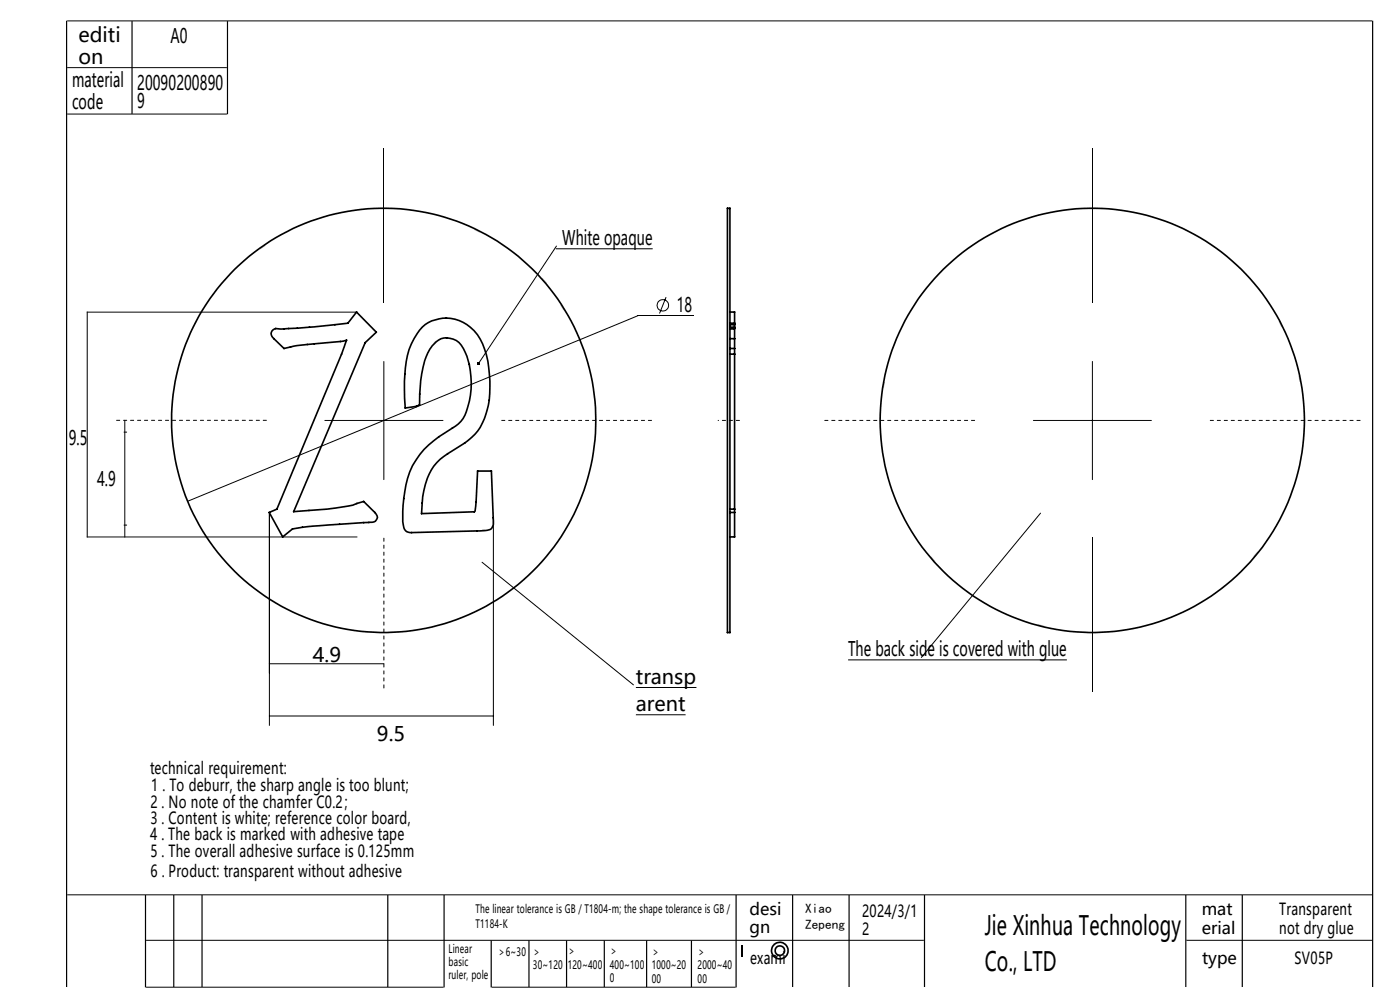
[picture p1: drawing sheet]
<svg xmlns="http://www.w3.org/2000/svg" width="297mm" height="210mm" viewBox="0 0 297 210" stroke-linecap="round" stroke-linejoin="round" font-family="sans-serif">
<g fill="#000">
<path d="M118 52.1l.1 .2-16.7 24.9zM123 72l12.5-5.1-12.4 5.3zM26.4 89.1l.2 .1-.1 24.8zM39.8 106.3l83.4-34.3-83.3 34.4zM220.7 108.8l.1 .1-25.4 30.6zM102.2 119.2l32.3 26.1z"/>
<path d="M139.5 64.8a1.11 1.11 0 0 0 2.2 0 1.11 1.11 0 0 0-2.2 0zM139.3 64.8a1.32 1.32 0 0 1 2.6 0 1.32 1.32 0 0 1-2.6 0zM141.2 63l.2 .1-1.4 3.4h-.2z"/>
<path d="M55.8 89.1l.8 .1-.7 .1zM54.3 89.1l.8 .1-.7 .1zM52.8 89.1l.8 .1-.7 .1zM51.3 89.1l.9 .1-.8 .1zM49.9 89.1l.8 .1-.8 .1zM48.4 89.1l.8 .1-.7 .1zM46.9 89.1l.8 .1-.7 .1zM45.4 89.1l.8 .1-.7 .1zM43.9 89.1l.8 .1-.7 .1zM42.5 89.1l.8 .1-.8 .1zM41 89.1l.8 .1-.8 .1zM39.5 89.1l.8 .1-.7 .1zM38 89.1l.8 .1-.7 .1zM36.5 89.1l.8 .1-.7 .1zM35 89.1l.9 .1-.8 .1zM33.6 89.1l.8 .1-.8 .1zM32.1 89.1l.8 .1-.7 .1zM30.6 89.1l.8 .1-.7 .1zM29.1 89.1l.8 .1-.7 .1zM27.6 89.1l.9 .1-.8 .1zM26.2 89.1l.8 .1-.8 .1zM24.7 89.1l.8 .1-.8 .1z"/>
<path d="M81.4 76.6l.1 .1-.1 12.6zM68.9 89.1l12.6 .1-12.6 .1zM81.4 89.1l.1 .1-.1 12.6zM81.4 89.1l12.7 .1-12.7 .1z"/>
<path d="M85.8 86.4l2.5-.4 .2 .2-.1 .2-2.4 .3-.2-.1zM85.8 79.2l.2-.1 .1 .2-.1 3.2 .1 4-.2 .2a30.8 30.8 0 0 1-.1-7.5zM89.4 69.3a7 7 0 0 1 5.4-1.9l-.1 .2-1.5 .2-1.6 .4-1.3 .8-1.1 1.1-1.2 1.8-1 2.3-.6 2.5-.3 2.6-.3 .1a15 15 0 0 1 3.6-10.1zM94.6 67.4a8.7 8.7 0 0 1 8.3 6.5 25.4 25.4 0 0 1 1 11.1l-.3-.1 .2-4.1-.5-4.1-.7-2.7-.9-2-1.2-1.7-1.6-1.3-2.4-1.1-1.9-.3zM103.7 84.8l.2-.1a11.8 11.8 0 0 1-5.4 9.5l-.1-.3 2.2-1.9 1.1-1.5 .9-1.8zM94.8 96.1l3.7-2.3 .2 .1v.2l-3.6 2.3h-.2zM92.5 98l1.6-1.3 .8-.6 .2 .1v.2l-2.3 1.8-1.1 1.6-1.3 3-.5 2.6-.2 1.3-.2 .1a14.4 14.4 0 0 1 3-8.8zM89.4 106.6l.2-.1 .1 .2-.1 2.3-.2 .1-.1-.2zM89.3 108.8l11.3-.4 .2 .2-.2 .1-11.2 .4-.1-.1zM100.9 106.4l.3 .1-.1 1.1-.1 .8-.4 .3-.2-.2 .2-.2zM101.2 99.8h.2l.1 .1-.3 6.6-.2 .2-.2-.2zM101.2 99.8l3-.1 .2 .2-.2 .2h-2.9zM104.1 99.8l.3 .1 .4 9.9-.2 .2-.1-.2zM101.1 112.5l2.3-.2 .7-.2 .4-.8v-1.5l.1-.1a2.08 2.08 0 0 1-.1 2.3 2.08 2.08 0 0 1-2.2 .8h-1.1zM87.2 112.8l14-.4 .2 .2-.2 .2-13.9 .4-.2-.2zM85.5 105.7l.2-.1 .1 .2-.2 4.8 .2 1.3 .6 .7 1 .2 .1 .3a1.66 1.66 0 0 1-2.1-1.7l-.1-2.9zM89.8 95.2l2.1-1.8 1.1-.9 .2 .1v.2l-3.1 2.7-2.4 3.3-1.1 2.7-.8 4.3-.3 .1a17.4 17.4 0 0 1 4.3-10.7zM93 92.5l2.9-1.8h.2l-.1 .3-2.8 1.8h-.2zM99.4 77.2h.2a17.1 17.1 0 0 1-1.2 11.7 5.6 5.6 0 0 1-2.5 2.1l-.1-.3 1.3-.9 1-1.1 .7-1.4 .6-2.3 .4-3.8zM94.6 71.5a4.2 4.2 0 0 1 4.3 3.2l.8 2.6-.1 .2-.2-.1-.5-1.8-1.2-2.3-1-.9-2-.6zM91.6 73.2a3.4 3.4 0 0 1 3.3-1.6l-.1 .2-1.1 .2-1 .6-.9 .8-.9 1.5-.6 1.6-.4 1.4-.5 2.8-.2 2.9-.3 .1a21.5 21.5 0 0 1 2.1-9.7zM88.9 83.5l.2-.1 .1 .2v2.3l-.2 .2-.2-.2zM88.2 86.1l.8-.4 .2 .2-.8 .5-.2-.1zM77.3 72.6l.2-.1 .1 .3-15.1 35.8-.3 .1-.1-.2zM62.2 108.4l3.3-.3 .2 .2-.1 .2-3.3 .2-.2-.1zM65.4 108.2l5.9-.6 3.5-.6 .9-.4 .2 .3a7.4 7.4 0 0 1-3.7 .9l-2.8 .4-3.8 .3-.2-.1zM75.6 106.7l1.5-.5 .2 .1-.1 .2-1.4 .5-.2-.1zM77 106.3h.3l2.3 2.3v.2h-.2l-2.4-2.3zM79.4 108.6l.1-.1a1.3 1.3 0 0 1 .7 1.7 1.3 1.3 0 0 1-1.6 .8h-.4l-.1-.3 1.4-.2 .4-.7-.5-1zM77 110.7h1.2l.2 .1-.1 .2h-1.1l-.2-.1zM71.9 111.1l5.2-.4 .2 .1-.1 .2-5.2 .4-.1-.1zM64.1 111.7l5.7-.5 2.2-.2 .2 .2-.2 .2-7.8 .6-.2-.1zM61.9 112.1l2.2-.4 .2 .1-.1 .2-2.1 .4-.2-.1zM59.9 113.8l2-1.7h.3v.2l-2.1 1.7h-.3zM57 108.6h.3l2.8 5.2v.2h-.3l-2.8-5.2zM57 108.6l1.7-.8 .2 .1-.1 .3-1.6 .7-.2-.1zM72.3 75h.2l.1 .2-13.7 32.9-.2 .1-.1-.3zM73.4 72.1l.2-.1 .1 .2-1.1 3-.2 .1-.1-.2zM72.1 72.3l1.4-.3 .2 .2-.1 .1-1.4 .3-.1-.1zM66.6 72.8l5.6-.5 .2 .1-.2 .2-5.5 .5-.2-.1zM65.1 72.9l1.6-.1 .1 .1-.1 .2-1.5 .2-.2-.2zM60.1 73.8l1.5-.4 .2 .2-.1 .2-1.4 .3-.2-.1zM58 71.7h.2l2.2 2.1v.2l-.3 .1-2.1-2.1zM57.6 70.1l.5-.5 .4-.1 .2 .1-.1 .2-.7 .5-.2 .4 .1 .6 .5 .5-.2 .2a1.36 1.36 0 0 1-.5-1.9zM58.4 69.6h1.9l.1 .2-.5 .2-1.1-.1-.4-.1zM60.1 69.6l1.1-.1 .2 .2-.1 .2h-1l-.2-.1zM61.1 69.6l2-.2 .2 .2-.2 .2-1.9 .1-.1-.1zM63 69.5l2.6-.3 .2 .2-.1 .2-2.6 .2-.2-.1zM65.5 69.3l5.5-.6 .2 .2-.1 .2-4.4 .4-1.1 .1zM70.9 68.8l2.9-.4 .2 .1-.2 .2-2.7 .4-.2-.1zM75.5 66.1h.2l.1 .2-1.9 2.4h-.2v-.2zM75.5 66.1h.3l4.2 4.2v.3h-.3l-4.2-4.3zM77.4 72.6l2.3-2.3h.3v.3l-2.4 2.2h-.3zM61.5 73.5l1.7-.4 2-.2 .2 .2-.2 .2-3.5 .5-.2-.1zM36.6 89.2a44.8 44.8 0 0 0 89.6 0 44.8 44.8 0 0 0-89.6 0zM36.2 89.2a45.2 45.2 0 0 1 90.4 0 45.2 45.2 0 0 1-90.4 0z"/>
<path d="M106.4 89.1l.8 .1-.7 .1zM107.9 89.1l.8 .1-.8 .1zM109.3 89.1l.9 .1-.8 .1zM110.8 89.1l.8 .1-.7 .1zM112.3 89.1l.8 .1-.7 .1zM113.8 89.1l.8 .1-.7 .1zM115.3 89.1l.8 .1-.8 .1zM116.7 89.1l.9 .1-.8 .1zM118.2 89.1l.8 .1-.7 .1zM119.7 89.1l.8 .1-.7 .1zM121.2 89.1l.8 .1-.7 .1zM122.7 89.1l.8 .1-.8 .1zM124.2 89.1l.8 .1-.8 .1zM125.6 89.1l.9 .1-.8 .1zM127.1 89.1l.8 .1-.7 .1zM128.6 89.1l.8 .1-.7 .1zM130.1 89.1l.8 .1-.7 .1zM131.6 89.1l.8 .1-.8 .1zM133 89.1l.9 .1-.8 .1zM134.5 89.1l.8 .1-.7 .1zM136 89.1l.8 .1-.7 .1zM137.5 89.1l.8 .1-.7 .1z"/>
<path d="M156.2 89.1l.8 .1-.8 .1zM154.7 89.1l.8 .1-.8 .1zM153.2 89.1l.8 .1-.7 .1zM152.3 89.2a.12 .12 0 0 1 .2 0 .12 .12 0 0 1-.2 0z"/>
<path d="M186.5 89.2a45.2 45.2 0 0 1 90.4 0 45.2 45.2 0 0 1-90.4 0zM186.9 89.2a44.8 44.8 0 0 0 89.6 0 44.8 44.8 0 0 0-89.6 0z"/>
<path d="M206 89.1l.9 .1-.8 .1zM204.6 89.1l.8 .1-.8 .1zM203.1 89.1l.8 .1-.8 .1zM201.6 89.1l.8 .1-.7 .1zM200.1 89.1l.8 .1-.7 .1zM198.6 89.1l.8 .1-.7 .1zM197.1 89.1l.9 .1-.8 .1zM195.7 89.1l.8 .1-.8 .1zM194.2 89.1l.8 .1-.7 .1zM192.7 89.1l.8 .1-.7 .1zM191.2 89.1l.8 .1-.7 .1zM189.7 89.1l.9 .1-.8 .1zM188.3 89.1l.8 .1-.8 .1zM186.8 89.1l.8 .1-.8 .1zM185.3 89.1l.8 .1-.7 .1zM183.8 89.1l.8 .1-.7 .1zM182.3 89.1l.8 .1-.7 .1zM180.8 89.1l.9 .1-.8 .1zM179.4 89.1l.8 .1-.8 .1zM177.9 89.1l.8 .1-.7 .1zM176.4 89.1l.8 .1-.7 .1zM174.9 89.1l.8 .1-.7 .1z"/>
<path d="M231.7 76.6l.2 .1-.2 12.6zM219.2 89.1l12.7 .1-12.6 .1zM231.7 89.1l.2 .1-.2 12.6zM231.7 89.1l12.7 .1-12.7 .1z"/>
<path d="M256.7 89.1l.8 .1-.7 .1zM258.2 89.1l.8 .1-.7 .1zM259.7 89.1l.8 .1-.8 .1zM261.1 89.1l.9 .1-.8 .1zM262.6 89.1l.8 .1-.7 .1zM264.1 89.1l.8 .1-.7 .1zM265.6 89.1l.8 .1-.7 .1zM267.1 89.1l.8 .1-.8 .1zM268.5 89.1l.9 .1-.8 .1zM270 89.1l.8 .1-.7 .1zM271.5 89.1l.8 .1-.7 .1zM273 89.1l.8 .1-.7 .1zM274.5 89.1l.8 .1-.8 .1zM276 89.1l.8 .1-.8 .1zM277.4 89.1l.9 .1-.8 .1zM278.9 89.1l.8 .1-.7 .1zM280.4 89.1l.8 .1-.7 .1zM281.9 89.1l.8 .1-.7 .1zM283.4 89.1l.8 .1-.8 .1zM284.8 89.1l.9 .1-.8 .1zM286.3 89.1l.8 .1-.7 .1zM287.8 89.1l.8 .1-.7 .1z"/>
<path d="M26.2 111.3h.8v.2h-.8zM26.2 91.6h.8v.2h-.8z"/>
<path d="M57.1 108.7h.2l-.2 34.2zM57.1 140.7l24.4 .1-24.4 .1zM57.1 108.7h.2l-.2 45.3zM104.6 109.8l.2 .1-.1 44.1zM57.1 151.8l47.7 .1-47.7 .1z"/>
<path d="M81.4 114.1l.1 .1-.1 .7zM81.4 115.6l.1 .1-.1 .7zM81.4 117.1h.1l-.1 .8zM81.4 118.5l.1 .1-.1 .8zM81.4 120l.1 .1-.1 .7zM81.4 121.5l.1 .1-.1 .7zM81.4 123l.1 .1-.1 .7zM81.4 124.5h.1l-.1 .8zM81.4 126h.1l-.1 .8zM81.4 127.4l.1 .1-.1 .8zM81.4 128.9l.1 .1-.1 .7zM81.4 130.4l.1 .1-.1 .7zM81.4 131.9l.1 .1-.1 .7zM81.4 133.4h.1l-.1 .8zM81.4 134.8l.1 .1-.1 .8zM81.4 136.3l.1 .1-.1 .7zM81.4 137.8l.1 .1-.1 .7zM81.4 139.3l.1 .1-.1 .7zM81.4 140.8h.1l-.1 .8zM81.4 142.3h.1l-.1 .8zM81.4 143.7l.1 .1-.1 .8zM81.4 145.2l.1 .1-.1 .7z"/>
<path d="M154.2 134.1l.7-.1 .1 .2-.1 .1-.6 .1zM154.2 44.1l.7-.1 .1 .2-.1 .2h-.6zM154.7 69.6l1.1-.1 .2 .2-.2 .2h-.9zM154.2 44.1l.2-.1 .1 .2v89.7a.25 .25 0 0 1 0 .4 .25 .25 0 0 1-.4 0 .25 .25 0 0 1 0-.4zM154.7 44.1l.2-.1 .1 .2v89.7a.25 .25 0 0 1 0 .4 .25 .25 0 0 1-.3 0 .25 .25 0 0 1 0-.4zM154.7 107.9l1.1-.1 .2 .2-.2 .2h-.9zM155.7 107.9h.3l-.1 1-.2-.1zM154.7 108.6l1.1-.1 .2 .2-.2 .2h-.9zM155.7 108.6l.2-.1 .1 .2v5.2l-.2 .2-.1-.2zM154.7 113.8l1.1-.1 .2 .2-.2 .2h-.9zM154.7 69.6l1.1-.1 .2 .2-.2 .2h-.9zM154.7 71.7h1.1l.2 .1-.2 .2h-.9zM155.7 69.6l.1-.1a.43 .43 0 0 1 .2 .7v1.6l-.2 .2-.1-.2zM154.7 73.8l1.1-.1 .2 .2-.2 .2h-.9zM155.7 71.7h.2l.1 .1v2.1l-.2 .2-.1-.2zM154.7 75l1.1-.1 .2 .2-.2 .2h-.9zM155.7 75h.2l.1 .1v32.9l-.2 .2-.1-.2zM154.7 69.5l1.1-.1 .2 .2-.2 .2h-.9zM155.7 69.6a.18 .18 0 0 1 .3 0 .18 .18 0 0 1-.3 0zM154.7 69.3l1.1-.1 .2 .2-.2 .2h-.9zM155.7 69.3l.3 .1-.1 .4-.2-.1zM154.7 68.8l1.1-.1 .2 .2-.2 .2h-.9zM155.7 68.8h.3v.3a.26 .26 0 0 1 0 .4 .26 .26 0 0 1-.3 0 .26 .26 0 0 1 0-.4zM154.7 68.5l1.1-.1 .2 .2-.2 .1h-.9zM155.7 68.5h.3l-.1 .5-.2-.1zM155.7 73.9l.2-.1 .1 .2v1.1l-.2 .2-.1-.2zM154.7 66.1l1.1-.1 .2 .2-.2 .2h-.9zM155.7 66.1l.2-.1 .1 .2v2.4l-.2 .1-.1-.1z"/>
<path d="M164.6 201.7a.85 .85 0 0 0 1.7 0 .85 .85 0 0 0-1.7 0zM164.3 201.7a1.18 1.18 0 0 1 2.3 0 1.18 1.18 0 0 1-2.3 0zM163.9 201.6a1.58 1.58 0 0 0 3.1 0 1.58 1.58 0 0 0-3.1 0zM163.5 201.7a1.95 1.95 0 0 1 3.9 0 1.95 1.95 0 0 1-3.9 0z"/>
</g>
<g fill="none" stroke="#000" stroke-width=".21">
<path d="M14.3 4.4h276.8M14.3 14.3h33.8M14.3 24.2h33.8M81.4 31.6v32.7M231.8 31.6v32.7M117.9 52.8h20.6M18.4 66.2h57.4M18.5 66.1v47.9M135.3 67h12M18.4 113.9h57.4M231.8 114.1v32.7M179.9 140h46.4"/>
<path d="M134.9 145.8h12.8M134.9 151.6h10.6M14.3 189.8h276.8M31 199.5h165M251.7 199.5h39.4M31 209.4h63.1M104.3 209.4h51.7"/>
</g>
<g fill="none" stroke="#000" stroke-width=".25">
<path d="M14.1 4.4v205M28 4.5v19.6M48.3 4.5v19.7M291.2 4.4v205M30.9 189.9v19.6M36.9 189.9v19.5M42.9 189.9v19.5M82.3 189.9v19.5M94.2 189.9v19.6M104.2 199.5v10M112.2 199.5v9.9M120.2 199.5v9.9"/>
<path d="M128.2 199.5v9.9M137.2 199.5v9.9M146.7 199.5v9.9M156.2 189.9v19.6M168.2 189.9v19.5M180.1 189.9v19.5M196.1 189.9v19.5M251.6 189.9v19.5M263.5 189.9v19.5"/>
</g>
<path d="M101.3 76.9h.5v.6h-.5z" fill-rule="evenodd" fill="#000"/>
<path d="M157.4 200.5v2.4" fill="none" stroke="#000" stroke-width=".34"/>
<g font-size="5.6">
<text x="208.9" y="198.4">Jie Xinhua Technology</text>
<text x="208.9" y="205.9">Co., LTD</text>
</g>
<g font-size="4.2">
<text x="16.6" y="8.9">editi</text>
<text x="36.2" y="9.2">A0</text>
<text x="16.6" y="13.6">on</text>
<text x="15.3" y="18.5">material</text>
<text x="15.3" y="23.2">code</text>
<text x="29.1" y="19.2">20090200890</text>
<text x="29.1" y="22.9">9</text>
<text x="119.3" y="51.9">White opaque</text>
<text x="143.6" y="66.2">18</text>
<text x="14.6" y="94.5">9.5</text>
<text x="20.6" y="103.1">4.9</text>
<text x="66.4" y="140.4">4.9</text>
<text x="179.9" y="139.2">The back side is covered with glue</text>
<text x="134.9" y="145">transp</text>
<text x="134.9" y="150.8">arent</text>
<text x="80" y="157.2">9.5</text>
</g>
<g font-size="3.5">
<text x="31.8" y="164.1">technical requirement:</text>
<text x="32.1" y="167.9">1 . To deburr, the sharp angle is too blunt;</text>
<text x="31.9" y="171.4">2 . No note of the chamfer C0.2；</text>
<text x="31.8" y="178.2">4 . The back is marked with adhesive tape</text>
<text x="31.9" y="174.7">3 . Content is white; reference color board,</text>
<text x="31.9" y="181.8">5 . The overall adhesive surface is 0.125mm</text>
<text x="32" y="185.9">6 . Product: transparent without adhesive</text>
<text x="159" y="194.1">desi</text>
<text x="182.9" y="194.5">2024/3/1</text>
<text x="254.9" y="194">mat</text>
<text x="271.4" y="194">Transparent</text>
<text x="159" y="198">gn</text>
<text x="182.9" y="198.4">2</text>
<text x="254.9" y="198.2">erial</text>
<text x="271.4" y="198.2">not dry glue</text>
<text x="159.1" y="204.5">exami</text>
<text x="255" y="204.5">type</text>
<text x="274.6" y="204.4">SV05P</text>
</g>
<g font-size="2.8">
<text x="170.8" y="193.8">Xiao</text>
<text x="170.8" y="197.1">Zepeng</text>
</g>
<g font-size="2.5">
<text x="100.9" y="193.6">The linear tolerance is GB / T1804-m; the shape tolerance is GB /</text>
<text x="100.9" y="196.9">T1184-K</text>
<text x="95.2" y="202.1">Linear</text>
<text x="105.6" y="202.7">＞6~30</text>
<text x="113.1" y="202.7">＞</text>
<text x="120.4" y="202.6">＞</text>
<text x="129.4" y="202.6">＞</text>
<text x="138.3" y="202.7">＞</text>
<text x="148" y="202.7">＞</text>
<text x="95.2" y="204.9">basic</text>
<text x="95.2" y="207.6">ruler, pole</text>
<text x="113.1" y="205.6">30~120</text>
<text x="120.4" y="205.5">120~400</text>
<text x="129.4" y="205.5">400~100</text>
<text x="129.4" y="208.3">0</text>
<text x="138.3" y="205.6">1000~20</text>
<text x="138.3" y="208.5">00</text>
<text x="148" y="205.6">2000~40</text>
<text x="148" y="208.5">00</text>
</g>
</svg>
